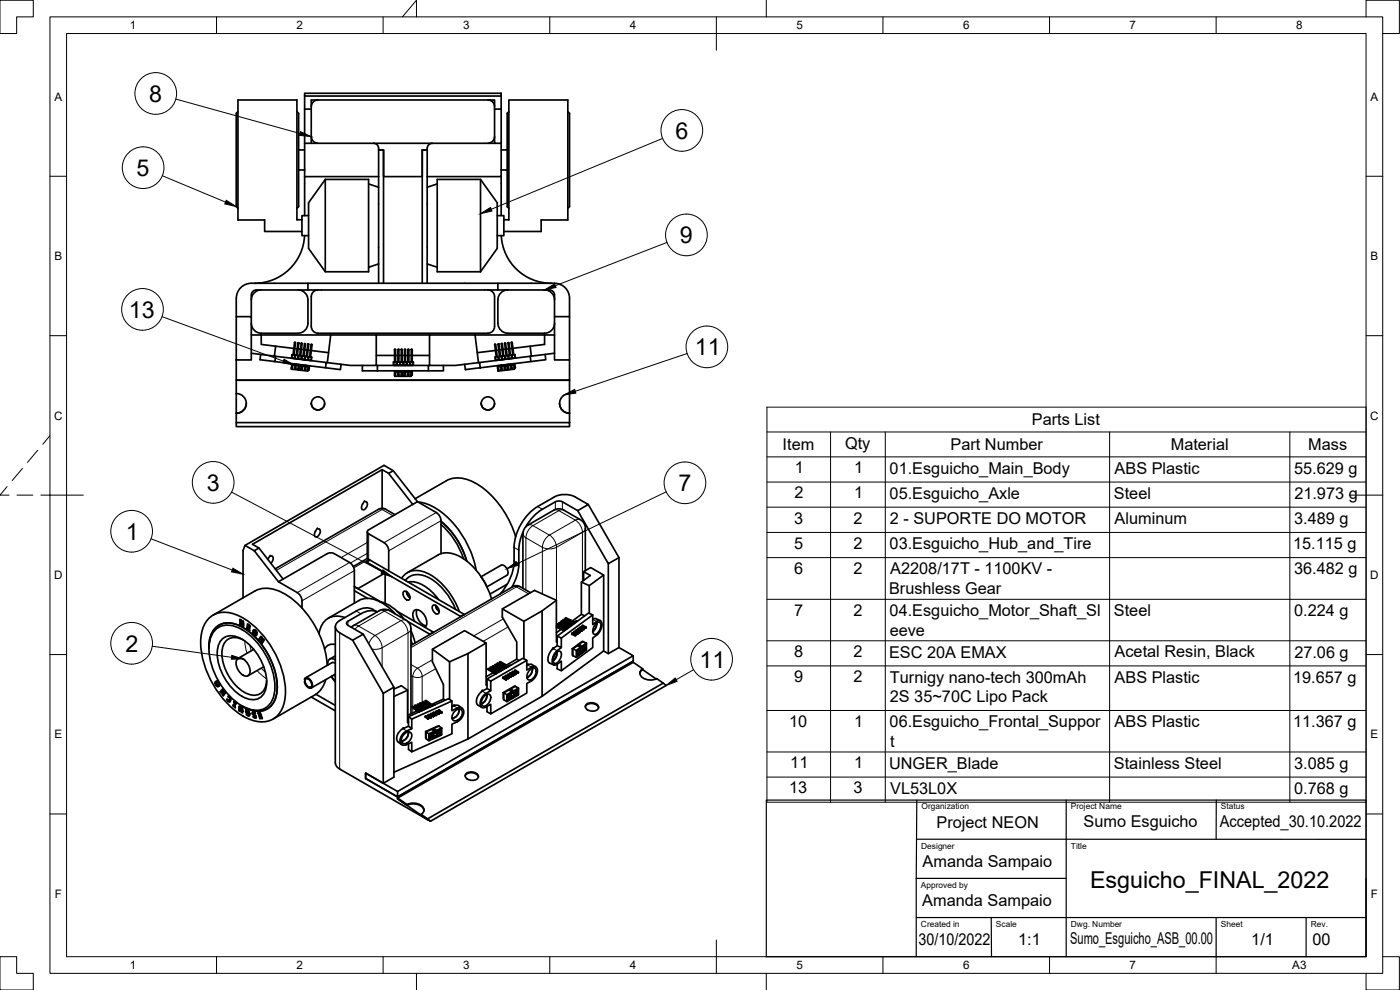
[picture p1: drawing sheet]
<svg xmlns="http://www.w3.org/2000/svg" width="420mm" height="297mm" viewBox="0 0 420 297" stroke-linecap="round" stroke-linejoin="round" font-family="sans-serif">
<!-- layer: Visible -->
<g fill="none" stroke="#000" stroke-width=".51">
<path d="M71.4 33.5a2.63 2.63 0 0 0-.5 2.6v25.9l.5 .5M89.1 33.5a2.63 2.63 0 0 1 .5 2.6v25.9l-.5 .5M91.4 28h59v.8h-59zM91.4 28.8v3.9M93.4 32.7v-2.7h55v2.7M95.4 30a2 2 0 0 0-2 2M146.4 30a2 2 0 0 1 2 2M148.4 32.7h2v10.3h-2zM150.4 28.8v3.9M152.7 33.5a2.63 2.63 0 0 0-.5 2.6v25.9l.5 .5M170.4 33.5a2.63 2.63 0 0 1 .5 2.6v25.9l-.5 .5M89.6 51h1.8"/>
<path d="M89.6 45h1.8M91.4 51v2M91.4 43v-10.3h2v10.3M93.4 41a2 2 0 0 0 2 2M97.6 53.8h13v27.7h-13l-5-7v-13.7zM97.6 53.8v27.7M110.6 55.2l3 1M112.1 43a1.49 1.49 0 0 1 1.5 1.5v8.5M113.6 53v32M113.6 53h-22.2v11.7M128.2 53v32M129.7 43a1.49 1.49 0 0 0-1.5 1.5v8.5"/>
<path d="M131.2 53.8h13l5 7v13.7l-5 7h-13zM131.2 55.2l-3 1M144.2 53.8v27.7M148.4 41a2 2 0 0 1-2 2M148.4 43h-57v8M150.4 53v11.7M150.4 51v2h-22.2M150.4 51h1.8M150.4 45h1.8M150.4 43v8M79.4 66v3.5h11.2M90.6 65.9l-1.5 .1v-36h-17.7v36h8"/>
<path d="M91.4 70.7a15 15 0 0 1-15 14.3M92.6 64.7h-2v6h2M113.6 79.2l-3 1M128.2 79.2l3 1M149.2 64.7h2v6h-2M150.4 70.7a15 15 0 0 0 15 14.3M151.2 65.9l1.5 .1v-36h17.7v36h-8M162.4 66v3.5h-11.2M70.9 95h4.5v13h-4.5zM75.4 88.5v6.5M75.4 88.5a1.49 1.49 0 0 1 1.5-1.5h88a1.49 1.49 0 0 1 1.5 1.5M78.4 87a2.99 2.99 0 0 0-3 3"/>
<path d="M89.4 87a2.99 2.99 0 0 1 3 3v7a2.99 2.99 0 0 1-3 3h-11a3 3 0 0 1-3-3M92.4 87v-2h-17a4.5 4.5 0 0 0-4.5 4.5v5.5M92.4 85h21.2M95.4 87a2.04 2.04 0 0 0-2 2v9a2 2 0 0 0 2 2h51M113.6 85h13.1M115.1 85v-40h-1.5h1.5v8h11.6v-8h1.5h-1.5v40h1.5M128.2 85h21.2M146.4 87a2 2 0 0 1 2 2v9a2 2 0 0 1-2 2M149.4 87v-2h17a4.5 4.5 0 0 1 4.5 4.5v5.5h-4.5v-6.5M149.4 90v7M152.4 87a2.99 2.99 0 0 0-3 3M163.4 87a2.99 2.99 0 0 1 3 3"/>
<path d="M166.4 95v13h4.5M166.4 97a3 3 0 0 1-3 3h-11a2.99 2.99 0 0 1-3-3M170.9 95v13M70.9 114.1h100M70.9 108v6.1h100v-6.1M70.9 114.1v9.9M70.9 118.1a2.97 2.97 0 0 1 3 2.9 2.97 2.97 0 0 1-3 3M75.4 100.5h3v2.8l4.3 .6M78.2 106.3v1.7l4.3 .5 .2-1.6 15.2 1.9-.2 1.5-15.2-1.8M78.4 100.5h34.5v9.2h-7.7l-7-.9M82.4 106.9h.3M87.5 110.4h.3"/>
<path d="M87.5 110.4v.4l2.1 .2v-.3M87.6 106.4l6 .8-.2 1-5.9-.8zM87.6 109.1l-.1 1.3M87.7 106.5l-.1 .9M87.8 107.5h.1M87.9 109.5l.7 .1M87.9 109.2l.7 .1M87.9 109.1l-.1 1.3h-.3M88.1 107.5v.1M88.2 104.5l-5.5-.6-.3 3-7-.9M88.4 102.8h.3l-.5 3.7M88.4 102.8h.3"/>
<path d="M88.4 102.8l-.5 3.7M88.5 110.5h.3M88.5 104.6l.7 .1M88.5 106.5l-.1 1M88.6 106.6l-.1 1M88.6 109.2l-.1 1.3M88.7 106.6l-.1 1M88.8 107.6h.1M88.9 109.6l.7 .1M88.9 109.3l.7 .1-.1 1.2M88.9 109.3l-.1 1.2M89.1 107.6v.1"/>
<path d="M89.4 102.9h.3M89.5 110.6l.2 .1M89.5 104.7l.7 .1M89.5 106.7l-.1 1M89.6 111l.7 .1M89.6 106.7l-.1 1M89.7 102.9h-.3l-.5 3.7M89.7 106.7l-.1 1M89.7 102.9l-.5 3.7M89.8 107.7v.1M89.9 109.7l.5 .1M89.9 109.4l.7 .1"/>
<path d="M89.9 109.4l-.2 1.3-.2-.1M90.1 107.7v.1M90.4 103l.3 .1-.5 3.7M90.4 103l.3 .1M90.4 103l-.5 3.7M90.4 110.8h.3M90.5 104.8l.7 .1M90.5 106.8l-.1 1M90.6 109.8l-.3 1.3M90.6 106.8l-.2 1M90.6 109.5l-.2 1.3M90.7 106.8l-.1 1"/>
<path d="M90.8 107.8v.1M90.8 109.9h.7M90.9 109.5l-.2 1.3h-.3M90.9 109.6l.7 .1-.2 1.2M91.1 107.9h.1M91.4 103.2h.3l-.5 3.7M91.4 103.2h.3M91.4 103.2l-.5 3.6M91.4 110.9h.3M91.5 106.9l-.1 1M91.5 105h.7M91.6 106.9l-.2 1"/>
<path d="M91.7 106.9l-.2 1M91.8 108h.1M91.8 110l.6 .1M91.9 109.6l-.2 1.3h-.3M91.9 109.7l.6 .1-.1 .3M92.1 108h.1M92.4 103.3h.3l-.5 3.7M92.4 103.3h.3M92.4 103.3l-.5 3.7M92.4 110.1v1.2l-2.1-.2M92.4 111h.3M92.5 107l-.1 1"/>
<path d="M92.5 105.1l.7 .1M92.6 107l-.2 1M92.6 109.7l-.2 1.3M92.7 107.1l-.2 .9M92.8 108.1h.1M92.9 109.8l-.2 1.2h-.3M93.1 108.1v.1M93.4 103.4h.3l-.5 3.7M93.4 103.4h.3M93.4 103.4l-.5 3.7M93.5 107.2l-.2 .9M93.5 105.2l5.1 .6"/>
<path d="M97.9 108.8h.3M99.3 100.5l-1.1 8.3M102.4 109.3l-.2 1.6-4.5-.6M108.8 109.7v1.6h4.5v-1.6h15.3v1.6h-15.3M112.9 106.6h5.5M112.9 100.5h16M112.9 109.7h.4M118.1 108.6h6v1h-6zM118.2 108.6v1M118.4 112.5h.3v-1.2h.7v1.2M118.4 104.9h.3v3.7M118.4 112.5h.3"/>
<path d="M118.4 104.9h.3M118.4 104.9v3.7M118.4 109.6v.1M118.4 111.3v1.2M118.4 112.6v.3h2.2v-.3M118.7 111.6h.7M118.7 109.6v.1M118.7 106.6h.7M119 108.6v1M119.1 108.6v1M119.2 108.6v1M119.4 112.5h.3"/>
<path d="M119.4 104.9h.3M119.4 109.6v.1M119.7 104.9h-.3v3.7M119.7 111.6h.7M119.7 112.5v-1.2h.7v1.2M119.7 104.9v3.7M119.7 109.6v.1M119.7 106.6h.7M120 108.6v1M120.1 108.6v1M120.2 108.6v1M120.4 112.5h.3v-1.2h.7v1.2"/>
<path d="M120.4 104.9h.3v3.7M120.4 112.5h.3M120.4 104.9h.3M120.4 104.9v3.7M120.4 109.6v.1M120.6 112.9h.7M120.7 111.6h.6M120.7 109.6v.1M120.7 106.6h.7M121 108.6v1M121.1 108.6v1M121.2 108.6v1"/>
<path d="M121.4 111.6l-.1 1.3M121.4 112.5h.3v-1.2h.7v1.2M121.4 104.9h.3v3.7M121.4 112.5h.3M121.4 104.9h.3M121.4 104.9v3.7M121.4 109.6v.1M121.7 111.6h.7M121.7 109.6v.1M121.7 106.6h.7M122 108.6v1M122.1 108.6v1"/>
<path d="M122.2 108.6v1M122.4 112.5h.3v-1.2h.6l.1 1.6h-2.1M122.4 104.9h.3v3.7M122.4 112.5h.3M122.4 104.9h.3M122.4 104.9v3.7M122.4 109.6v.1M122.7 111.6h.7M122.7 109.6v.1M122.7 106.6h.7M123 108.6v1M123.1 108.6v1"/>
<path d="M123.2 108.6v1M123.4 104.9h.3v3.7M123.4 112.5h.3M123.4 104.9h.3M123.4 104.9v3.7M123.4 109.6v.1M123.4 111.3v1.2M123.7 111.3v1.2h-.3M123.7 109.6v.1M123.7 106.6h5.2M124 108.6v1M128.6 109.7h.3"/>
<path d="M133.1 109.7v1.6h-4.5M139.5 109.3l.2 1.6 4.4-.6-.2-1.5 15.2-1.9 .2 1.6-15.2 1.8M142.6 100.5h-13.7v9.2h7.7l7-.9M142.6 100.5l1 8.3M142.6 100.5h20.8M143.9 108.8h-.3M148.5 103.4h.3l.4 3.6M148.5 103.4l.4 3.7M148.6 107.1l5.9-.7 .1 1-5.9 .7zM148.7 107.1l.1 1M148.7 105.2l-5.5 .6M148.8 103.4h-.3"/>
<path d="M149 108.1h.1M149.2 109.7l.2 1.3M149.3 108l.1 .1M149.5 107l.1 1M149.5 109.7l.2 1.2-.3 .1M149.5 109.7h.7l.2 1.2M149.6 107l.1 1M149.7 107l.1 1M149.7 105l-.7 .1M149.7 110.9l-.3 .1M149.8 103.2l-.3 .1 .4 3.7M149.8 103.2l-.3 .1"/>
<path d="M149.8 103.2l.4 3.7M150 108h.1M150.3 109.9l-.7 .1M150.3 107.9v.1M150.5 103.2l.2-.1 .5 3.7M150.5 106.9l.1 1M150.5 103.2l.4 3.6M150.5 109.6l.2 1.2M150.6 106.9l.1 1M150.7 106.9l.1 1M150.7 104.9l-.7 .1M150.7 110.8l-.3 .1"/>
<path d="M150.7 103.1l-.2 .1M151 107.8v.1M151.2 109.5l-.7 .1M151.2 109.5l.2 1.3M151.3 109.8l-.7 .1M151.3 107.8v.1M151.4 103h.3l.5 3.7M151.4 106.8l.2 1M151.4 103l.5 3.7M151.5 110.8l.1 .3-2 .2-.2-.3M151.6 106.8l.1 1M151.7 106.8l.1 .9"/>
<path d="M151.7 104.8l-.7 .1M151.7 110.7l-.3 .1M151.7 103h-.3M152 107.7v.1M152.1 109.7l-.5 .1M152.3 109.7v1.3M152.3 111l-.7 .1M152.3 107.7h.1M152.4 110.6l-.2-1.2h-.7l.2 1.3-.3 .1M152.4 102.9h.3l.5 3.7M152.4 106.7l.2 .9M152.4 102.9l.5 3.7"/>
<path d="M152.5 109.3l.2 1.3h-.3M152.5 106.6l.2 1M152.6 106.6l.2 1M152.7 104.7l-.7 .1M152.7 110.6h-.3M152.7 102.9h-.3M153 107.6h.1M153.2 109.2l.2 1.3M153.2 109.3l-.7 .1M153.2 109.6l-.6 .1M153.3 107.6h.1M153.4 102.8h.3l.5 3.6"/>
<path d="M153.4 106.5l.2 1M153.4 102.8l.5 3.7M153.5 106.5l.1 1M153.6 109.5h.6l-.1-.3h-.6l.2 1.3h-.3M153.6 106.5l.2 1M153.6 104.5l-.6 .1M153.7 110.5h-.3M153.7 102.8h-.3M154 107.5h.1M154.2 109.1l.2 1.7-2.1 .2M154.3 107.4v.1M154.4 106.4l.2 1"/>
<path d="M154.5 109.1l.2 1.2-.3 .1 .3-.1M159.1 103.9l.4 3 6.9-.9M159.5 106.9h-.4M163.6 106.3l.2 1.6-4.5 .6M166.4 100.5h-3v2.8l-9.5 1.2M170.9 114.1v4M170.9 118.1v5.9M170.9 118.1a2.97 2.97 0 0 0-3 2.9 2.97 2.97 0 0 0 3 3M70.9 126.8h100v1.2h-100zM70.9 124v2.8M73.9 121a2.98 2.98 0 0 1-3 3M93.4 121a2 2 0 0 0 2 2 2 2 0 0 0 2-2"/>
<path d="M144.4 121a2 2 0 0 0 2 2 2 2 0 0 0 2-2M167.9 121a2.98 2.98 0 0 0 3 3M170.9 124v2.8M95.2 158.5a1.22 1.22 0 0 1 1 1.1 1.22 1.22 0 0 1-.7 1.2l-.3 .2a.64 .64 0 0 1-.8-.1 .64 .64 0 0 1 0-.8zM109.4 150.4a1.22 1.22 0 0 1 .9 1 1.22 1.22 0 0 1-.6 1.2l-.3 .3a.64 .64 0 0 1-.8-.1 .64 .64 0 0 1-.1-.8zM110.2 159.6v8l-4.2 2.4M110.7 158.9l-.5 .5 .2 .5 4.9 2.9 1 1.1 .4 1.4-.1 6M114.7 140.9l-38.9 22.4 1.9 1.1M116.6 142l1.4-.8 7.3 9.3-1.4 .8zM116.6 142l-1.9-1.1v11.6M118 141.2l-2.7-1.6-41.8 24-.6 1.6v14.2M118.5 154.4l-3.2-1.8-.8-.1-.8 .3-31.1 17.9"/>
<path d="M123.9 151.3l-13.3 7.7M124.6 149.6l9.4-5.4a9 9 0 0 1 9.2 1.1 28.4 28.4 0 0 1 11.5 15.7M125.3 150.5l5.6 3.3 .8 .6 .5 .9 .2 .9v9.9M125.5 150.6a18.3 18.3 0 0 1 11.6 7.7 29.6 29.6 0 0 1 5.8 12.8M132.4 157.4a23.1 23.1 0 0 1 6.7 10.2M132.4 156.5a23.8 23.8 0 0 1 7.6 11.8M157 159.6a13.6 13.6 0 0 0-1.3 5.4v4.1a14.1 14.1 0 0 1-2.1 7.1M162.8 152.8a14.3 14.3 0 0 0-5 5.3M166.2 153.1l-8.2 4.8-.9 1.2-.1 1M166.7 150.6l-3.9 2.2M169.2 153.1l5 2.8M169.2 153.1l-1.5-.4-1.5 .4"/>
<path d="M172.7 149.1a7 7 0 0 0-6.4 0 23.5 23.5 0 0 0-7.7 5.1 15.8 15.8 0 0 0-4.3 10v4.1M172.7 149.1l3.9 2.3-3.2 1.8-5-2.8-.9-.1-.8 .3M173.4 153.2l9.2 15.9 3.2-1.8M174.2 155.9l1.1 1.1 .4 1.5M175.7 158.5v12.7M176.6 151.4l9.2 15.9M73.5 163.6l2.8 1.7M76.5 177.3l-12.5 7.3M76.5 177.3a8.9 8.9 0 0 1 9.2 1 28.3 28.3 0 0 1 12.5 21.3M80.4 167.8l.7-1.1a1.14 1.14 0 0 1 .9 .9 1.14 1.14 0 0 1-.5 1.1l-.2 .3M85 173.7l-7.3-9.3-1.4 .9 7.3 9.2M104.9 168.8l-4.6-2.7-.8-.2-.9 .1-15 8.5 5.6 3.3 1 1.1a5.2 5.2 0 0 1 .4 3.6"/>
<path d="M104.9 168.8l.7 .6 .7 1.4v10.2M106.3 177.2l4.1 2.4M110.2 167.6l.8 .4-1.1 .6 5.7 3.3-8.2 4.7-1.1-.6 8 4.6M115.6 171.9v9.1M120.5 173.5a5.5 5.5 0 0 1 7.6-1.6 20.5 20.5 0 0 1 9.7 11.6M121.1 177.5a1.67 1.67 0 0 1 1.9 2.2 .9 .9 0 0 1-.9 .3 .9 .9 0 0 1-.7-.7l-.5-1.2zM121.7 174.1a5.1 5.1 0 0 1 6.6-1 18.5 18.5 0 0 1 8.4 9.7M122 177.5a2.34 2.34 0 0 0 1.1 1.8M122.3 171.8l9.2-5.3a7.4 7.4 0 0 1 7.9 1.4 22.3 22.3 0 0 1 8.1 11.8M122.5 174.6a9.6 9.6 0 0 1 8.4 4.3l.7 1M144.4 173l6-3.4a2.02 2.02 0 0 1 1.7 3l-6 3.5zM152.2 175.3l-5.2 3"/>
<path d="M154 176l-30.7 17.6M154.3 168.3a15.6 15.6 0 0 1-4.2 10M156 176l3.2 1.8M156 176l-.8-.3-1.2 .3M156.9 160.2v16.3M174.5 174.7l2.3 1 4.4-3.2-3.9-2.2-2.1 1.2 2 1.2-2.7 2v9.6l-2.7 2M175.2 171.5v2.7M176.8 175.7v8.3M181.2 172.5v22.8l-18.5 13.6v-25.6M182.6 169.1v27M185.8 167.3v27M62.7 185.5a7.6 7.6 0 0 1 8.9-.8 27.3 27.3 0 0 1 14 24.3 7.4 7.4 0 0 1-6.2 7.6 14 14 0 0 1-10.2-4.6 27.7 27.7 0 0 1-8.9-20.7 9.4 9.4 0 0 1 2.4-5.8z"/>
<path d="M62.7 194.7a6.8 6.8 0 0 1 4.4-7.7 11.4 11.4 0 0 1 9.8 4.4 21.3 21.3 0 0 1 6.1 16.9 5.7 5.7 0 0 1-7.9 4.7l-2.5-1.2M64.5 189.1a6.3 6.3 0 0 1 8.1-.2 21.5 21.5 0 0 1 9.8 18.5 5.7 5.7 0 0 1-8.5 5 21.1 21.1 0 0 1-11.1-19.2 7.2 7.2 0 0 1 1.7-4.1zM66.4 192.1a4.5 4.5 0 0 1 6.2-.3 16 16 0 0 1 7.4 14 4.2 4.2 0 0 1-6.3 3.7 15.7 15.7 0 0 1-8.4-14.7l.2-1zM71.1 197.9a1.8 1.8 0 0 1 2.8 .6 3.2 3.2 0 0 1 .5 4.2 3.2 3.2 0 0 1-3.3-2.6 2.66 2.66 0 0 1 0-2.2zM72.3 186.5l.4 1.3 .4-.2-.1-.5M72.3 186l.1 .4M72.5 186.3l-.2 .2v1l-.3-.1M72.8 187.2l-.4-1.2-.4-.2v1.6l.3-.2M73 192a3.9 3.9 0 0 0-4.1-.4 3.9 3.9 0 0 0-2.2 3.5 13.9 13.9 0 0 0 8.4 13.3 3.8 3.8 0 0 0 4.9-4.2M73.1 187.1l-.3 .1v-1l.3 .2v1.6l-.4-.2M74.4 188.4h.1M74.6 187.4l-.2 1-.3 .2 .2-1.4 .8 .6v.3l-.5-.4"/>
<path d="M74.7 188.1l-.2 .5 .5 .4-.1 .2-.8-.6M74.8 187.6l-.3 .4 .5 .3v.3l-.5-.3M76.1 189h.4l.6 .6 .1 .5-.4 .6-.4-.1-.4-.6zM76.1 194.8l-4.6 2.8M76.4 189l-.1 .7M76.4 188.9v.1M76.4 189.3l.4 .3-.3 .8-.3-.4zM76.7 190.3l.3 .2M76.7 189.2l-.3 .1M77 190.5h.1M77.1 189.8l-.5 .5M78 191.7l.2 .1"/>
<path d="M78.4 191.5l-.1 1.2 .4-.4M78.5 191.1l-.8 .8 .6-1 .4 .4-.1 1.1M78.7 192.5l.2 .2M78.7 191.4l-.8 .8-.2-.3M79.2 191.9l-.6 .5 .4-.6 .3 .3-.7 .9-.3-.3M100.6 188v40.9l.3 .8 1.1 1 26.3 15.2M100.6 198a1.38 1.38 0 0 0-1.7-.2 1.38 1.38 0 0 0-.5 1.7M100.6 199l-.5-.2h-.5l-7.9 4.6M100.6 196.8l-1.6 .9M100.6 193.4l-1.1-.1a2.43 2.43 0 0 0-2.1 1.5M101.9 189.9l3.9 2.2M103.5 185.3a5.5 5.5 0 0 0-7.8 4.9"/>
<path d="M105.8 192.1l3.2-1.8 9.2 15.9-3.2 1.8zM106.1 187.7l7.8-4.5 1.5-.4 1.5 .4 5.4 3.2 .9 1.2 .1 1.1M106.1 187.7l-.6 .5M113.2 183.6a5 5 0 0 0-6.3-.3l-5 2.9a1.94 1.94 0 0 0-1.3 1.8 1.94 1.94 0 0 0 1.4 1.9M113.2 183.6l-1.2-.4-2.2 .3-5.7 3.1-.1 .5 .4 .5 4.6 2.7M114 180.6a12.4 12.4 0 0 1 7.2 5.1M118.7 184.2a11.3 11.3 0 0 0-9.5-4.6l-1.5 .6-9.2 5.3M119.1 183.4l10.9 6.3M122.4 186.5l6.6 3.8M123.3 188.7v25.5M123.3 192.1l.5 1.3M123.4 189.3l1.2 3.6"/>
<path d="M124.5 186.4l-.6-1.8a1.36 1.36 0 0 1 .6-1.6 1.36 1.36 0 0 1 1.7 .3 4.1 4.1 0 0 1 1.6 4.6l-.3 .3M125.1 182.9a4.1 4.1 0 0 0 2.8 4.9M129 190.3v.1M129.8 194.8l9.6-5.6 6.5 3.7-5.5 3.2-5.5 2.5M129.9 181.7a1.67 1.67 0 0 1 1.9 2.1 .9 .9 0 0 1-1 .4 .9 .9 0 0 1-.7-.7l-.4-1.2zM130 189.8l-1 .5M131.1 182.7l-.3-1a2.35 2.35 0 0 0 1 1.8M138.2 184.9v.2M139.3 184.3l-28.3-16.3-1.1 .6 28.3 16.3 1.1-.4M140.4 196.1v25.6l-22.2 10M145.9 192.9v12.6l.3-.1M147.8 199.8l.2-.1 2.3 1.3"/>
<path d="M148.5 199.4l.3-.1 2.2 1.3M148.5 199.4v.3l2.1 1.2M148.5 199.4l2.3 1.4M149.2 199l.3-.1 2.4 1.5M149.2 199v.3l2.1 1.2M149.2 199l2.3 1.3M149.9 198.6l.3-.1 2.3 1.3M149.9 198.6v.3l2.1 1.2M149.9 198.6l2.4 1.3M150.7 182.7v2.5l4.4 7.4v5.2l-3.1 1.7M151.6 199.8l-.3 .2M152.3 199.9l-.7 .5"/>
<path d="M152.3 199.9l.2 .2M152.4 199.8l.3 .2M153.2 199.7l-.2-.2-.7 .5M155.1 197.8l.7 .4M157.2 186.4v11.2M158.1 198.1v2.9l1.4-.8a1.19 1.19 0 0 1 1.6 .1 1.19 1.19 0 0 1 .1 1.5l-.4 1.2a5 5 0 0 1-2.7 2.1v2.8l-10.8 6.3v-2.9l-1.4 .8a1.19 1.19 0 0 1-1.6-.1 1.19 1.19 0 0 1-.1-1.5l.4-1.2a5 5 0 0 1 2.7-2.1M158.4 199.5l-.3 .2M158.4 199.5l1-.2 1.4 .8M158.6 199.4l-.2-.1-.2 .4M165 199l1.2 .5M166.2 194.5l-.2-.1-.2 .4M166.9 195.9a.82 .82 0 0 1 .8-.5 .82 .82 0 0 1 .7 .4 2.86 2.86 0 0 1-1.9 3.3 1.95 1.95 0 0 1 .1-2.8z"/>
<path d="M167 188.2l2.3 1.1 .1-.4 .5-.4 .3 .1M167 180.1l-4.3 3.2-5.5 3.1-6.5-3.7 9.7-5.5 6.6 2.9v12.6l.2-.2M167 187.8l2.7 1.2M167 188l2.3 1M167.2 195.6a3.5 3.5 0 0 1-1.2 2.7M167.2 190.9l9.4-7 1.3 .6-9.4 6.9zM167.2 190.9v2.8l1.3 .6v-2.9M167.2 193.7l-1.2 .9a3.8 3.8 0 0 0-1.3 4.2l.2 .2M167.2 199.3v1.4l1.3 .5M167.2 187.6v-.2l2.6 1.1M167.2 187.4v.2M167.2 187.6l2.4 1.1"/>
<path d="M167.3 195.2a3.9 3.9 0 0 0-1.4 4 .85 .85 0 0 0 1.3 .1M167.4 187.2l2.9 1.4M167.4 187.2l-.2 .2M167.9 186.9l.1-.1 3 1.3M167.9 186.9v.3M168 186.8l-.2 .1M168.4 188.9l-1.4 1M168.4 186.5l.1 .2M168.4 186.5h.1M168.5 186.5l.2-.2 2.6 1.2M168.5 186.5v.2l2.4 1.1M168.5 186.5l2.6 1.1"/>
<path d="M168.5 194.3l-1.3 .9M168.7 186.3l-.3 .2M169 188.4l-.3 .2M169.1 186v.3M169.1 186h.1M169.1 186l.2-.1 2.6 1.1M169.1 186v.3l2.4 1M169.1 186l2.6 1.2M169.3 185.9l-.2 .1M169.3 189l.3 .1M169.6 187.9l-.2 .2M169.7 185.6v.2"/>
<path d="M169.7 185.6h.1M169.7 185.6l.2-.2 2.9 1.3M169.7 185.6v.2l2.4 1.1M169.7 185.6l2.6 1.1M169.9 185.4l-.2 .2M170.2 187.5l-.2 .1M170.5 188.1l-2.6-1.2v.3l2.3 1M170.8 187l-.2 .2M170.8 188.2l-.3-.2-.6 .5M171.2 187.5l.4 .1M171.4 186.6l-.2 .1M171.4 187.7l-.3-.1-.5 .5"/>
<path d="M171.6 190.1l1.1 .5-.1 .2M171.7 194.6v2l.2 .1M171.7 194.6l.3 .1M171.8 189.9l1 .5-.2 .4-1-.5M171.9 187l.3 .2M171.9 190l-.3 .1 .1 .2M171.9 196.7h.1M172 196.8l1 .4M172 194.7l1.2-1 1.1 .5-1.3 1v2M172 194.7l-.1 2M172.1 187.3l-.4-.2-.5 .5M172.2 189.9l1.1 .4"/>
<path d="M172.2 189.6l1.1 .5v.2M172.4 189.4l1 .5M172.5 189.5l-.3 .1 .1 .3M172.7 186.8l-.3-.1-.6 .5M172.8 190.4l-.1 .2M172.8 190.5l-.1 .2M172.8 189.2l1.2 .5-.1 .2M173 189l1.1 .5-.2 .4-1.1-.5M173.1 195.3l1-.8v1.7l-1 .7zM173.1 189l-.2 .2 .1 .2M173.1 195.3l.1 1.5M173.2 195.3l.8-.6v1.5l-.9 .6"/>
<path d="M173.3 186.4l-.3-.2-.6 .5M173.4 188.9l1.1 .5 .2-.4M173.4 189.9l-.1 .4M173.4 189.9v.4M173.5 190.1h-.1M173.6 195.4h.2v.4l-.4 .4-.1-.4zM173.6 188.6l1.1 .4-.2 .2-1-.5M173.7 193.4l1 .5v.3v-.3M173.7 193.5l-.4 .3M173.7 195.4v.4l-.3 .3M173.7 188.6l-.2 .1 .1 .3M174 194.7l-.8 .6"/>
<path d="M174.1 194.6v1.6l-1 .7M174.1 188.5l1 .5 .2-.4M174.1 189.5l-.1 .2M174.1 189.6l-.1 .2M174.2 188.1l1.1 .5-.2 .1-1-.4M174.3 195.7v.6l-1.3 .9M174.3 195.6v.1M174.4 188.2l-.3 .1 .1 .2M174.5 194.2h.1l-.2 .4zM174.5 195.6l.1 .1-.2 .3zM174.5 184.3l1 .5M174.6 195.5l-.2 .5"/>
<path d="M174.6 194.1l-.2 .5M174.6 189.2v.1M174.7 195.4v.5l-.4 .3M174.7 193.9l-.4 .3v.5l.4-.5M174.7 188l1 .5 .2-.4M174.7 195.4l-.4 .3M174.7 195.4h.1M174.7 194.2l-.4 .5M174.7 193.9l-1-.5 1.2-.9h-.2l-3 2.1M174.7 189.2l-.2 .2M174.8 187.6l1.1 .5-.2 .2-1-.5M174.9 194l.9-.7v1.6l-.9 .7z"/>
<path d="M174.9 194l.9-.6zM175 187.7l-.3 .1 .1 .3M175 192.5l1 .5M175.2 188.8v.1M175.3 188.7l-.2 .3M175.5 194.1v.3l-.2 .3M175.8 193.4v1.5l-.9 .6v-1.5v1.5M175.8 193.3v1.6M175.8 194.9l-.9 .7M175.8 188.3v.1M175.9 188.2l-.2 .3M176 193l-.1 2.1-1.2 .9v-.6"/>
<path d="M176 193l-1.3 .9M177.9 184.5v2.9l1.2-1a.91 .91 0 0 1 1.2-.1 .91 .91 0 0 1 .4 1l-.5 1.8-1.1 1.4M177.9 185.6l.2 .1M177.9 185.8l.8-.2 1.4 .6M178.8 187.2a.82 .82 0 0 1 .7-.6 .82 .82 0 0 1 .8 .5 2.86 2.86 0 0 1-1.9 3.2 1.95 1.95 0 0 1 .1-2.8zM179.1 186.9a3.5 3.5 0 0 1-1.2 2.6M179.1 190.5l-1.2 .9v2.9l-9.4 6.9v-2.8l-1.3 .9M185.8 194.3l4.2 2.5-70.7 40.7-9.6-5.5v1.6M185.8 194.3l-3.2 1.8-1.4-.8M190 196.8v1.6l-70.7 40.7v-1.6M190 198.7v-.3l-70.7 40.7-9.6-5.5M64.6 204.6l.4-.2 .4 .1 .5 .8-.1 .5-.4 .2-.4-.1-.4-.7z"/>
<path d="M65 204.4l-.1 .6M65.3 205.6l.5 .2M65.5 204.6l-.3 .2M65.6 205.4l-.3 .2M65.6 205.3v.1M65.8 205.2l-.2 .1M66.1 207.5l.4-.1 .2 .2M66.1 207.5l.7-.8 .3 .3-.3 .4 .4 .5M66.7 207.6l.3 .4 .3-.2M66.9 207.5l-.5 .4-.3-.4M66.9 206.8l-.4 .6M67.1 208.2l.2 .2"/>
<path d="M67.4 207.8l-.7 .6 .3-.4M67.5 207.6l-.3 .3 .3-.4 .2 .4-.7 .9-.3-.4M68.5 209.1l.5 .5-.2 .5M68.7 209l-.2 .1v-.3l.2 .1a1.06 1.06 0 0 1 .5 1.2l-.1 .3a.63 .63 0 0 1-.7 .1 .63 .63 0 0 1-.3-.6l.1-.1 .4 .4 .2-.1M68.8 210.2l.3 .2M69.3 209.7l-.6 .5M70.1 211.7l-.2 .1 .1-.3 .1 .2M70.2 210.7h.3M70.3 211.6l.2 .2M70.4 210.6l-.2 .1v-.3l.7 .6-.1 .3-.1-.2M70.7 210.8l-.2 .7-.4 .2 .2-.9M70.9 211l-.4 1 .1 .4-.7-.6"/>
<path d="M71.7 213.2v-1a.44 .44 0 0 1 .5-.4 .44 .44 0 0 1 .4 .4l.2 .5v1.2l-.4-.2M72.1 211.9l-.1 1.1-.3 .2M72.4 212.1l-.3 .1M72.8 212.8v.7l-.4 .2 .1-1.1-.3-.4-.2 1.2-.3-.2M73.8 213.8l.6 .2-.3-.6h.3l.1 1M74.1 213.6l-.3 .2-.1-.9 1 .6 .1 1.2h-.4l-.5-.4 .6 .1M74.1 213v.3l.4-.2M74.6 214.4l.3 .2M74.9 214.2l-.4 .2M76 215.1a.45 .45 0 0 0 .5 .4 .45 .45 0 0 0 .4-.6l-.9-.9 .6 .2a.53 .53 0 0 0-.3-.5 .53 .53 0 0 0-.5 0v.6l.8 .8M76.1 213.6v.4l.3-.2M76.2 215l-.2 .1 .1-.2 .5 .2"/>
<path d="M76.6 215.1l.3 .1M76.9 214.9l-.4 .2M76.9 215.2h.1M77.8 213.9l-.3 .3-.1-.3h.7l.6 1.7h-.7M77.9 215.3l.4 .1-.3 .2zM77.9 214.2l.2 .4 .2-.2M78.1 214.6h-.4l.1 .3 .3-.3M78.1 214.7h.3M78.1 214h-.3M78.2 214l-.7 .2M78.2 214.9l.1 .4 .3-.2M78.4 214.7l-.6 .2"/>
<path d="M78.7 215.4h-.4M79.1 200.1l-4.7 2.6M91.4 203.9a.9 .9 0 0 1 .8-.6 .9 .9 0 0 1 .8 .6l.7 1.3a.94 .94 0 0 1-.4 1.3 .94 .94 0 0 1-1.3-.6l-.6-1.4M91.7 203.7a1.67 1.67 0 0 1 1.9 2.2 .9 .9 0 0 1-1 .3 .9 .9 0 0 1-.7-.7l-.4-1.2zM93.4 209.1l7.2 4.2M94.8 208.3l5.8 3.4M97.7 203.9a7.4 7.4 0 0 1-3.2 4.6l-12.6 7.3M99.4 203l1.2 1.6M99.4 203l1.2 1.2M100.1 202.6l.5 .3M100.6 202.3l-7.2 4.1M115 208v27"/>
<path d="M118.2 206.8l2.3-1.1 1.8 1.4-4.1 1.9M118.2 206.2v27l-3.2 1.8-5.3-3v1.6M121 218.6a3.1 3.1 0 0 0-1.7 3.8l1.2 1M121.3 218.5l-.3-.2-.3 .5M122.3 207.1v9.7l.3-.1M122.6 219.6a2.64 2.64 0 0 1-2.1 2.8M122.6 215l12-5.4 1 .7-12 5.5zM122.6 215v2.9l1 .7v-2.8M122.6 217.9l-1.6 .7M123.7 212l.3-.1 1.9 1.5M124.5 211.7l.2-.1 2 1.4M125.1 213.3l-2.8 1.3"/>
<path d="M125.3 211.3l.2-.1 2 1.4M125.8 213.6l-2.1-1.6v.3l1.9 1.4M125.8 213.4l.2 .1M125.9 213l-.3 .1M126.1 211l.2-.2 2 1.5M126.1 211v.2l1.7 1.3M126.1 211l2.1 1.5-.2-.1M126.4 213.1l.2 .1-2.1-1.5v.2l1.8 1.3M126.6 213l.1 .2M126.7 212.6l-.3 .2M126.9 210.6l.2-.1 2 1.4M126.9 210.6v.2l1.7 1.3"/>
<path d="M126.9 210.6l2.1 1.6-.2-.1M127.2 212.8l.2 .1-2.1-1.6v.3l1.7 1.3M127.4 212.7l.1 .1M127.5 212.3l-.3 .1M127.6 214.9l.9 .7-.1 .1 .3-.3-.2 .2M127.7 210.3l2.1 1.5-.2-.1M127.7 210.3l.2-.2 1.9 1.5M127.7 210.3v.2l1.7 1.3M127.7 219.5v2l1 .7M127.7 219.5l.2 .1M127.8 214.8l.9 .6-.3 .3-.8-.6M128 214.9h-.4l.1 .3"/>
<path d="M128.2 212.4l.1 .1M128.3 211.9l-.3 .2M128.4 214.8l.8 .6 .2-.1M128.4 214.6l.8 .5v.3l.2-.1M128.6 214.4l.8 .6v.3M128.7 215.5l-.2 .2M128.7 214.5h-.3l.1 .3M129 212l.1 .1M129.1 211.6l-.4 .1M129.2 214.2l.9 .6-.1 .2 .2-.3-.1 .1M129.4 214.1l.8 .6-.2 .3-.9-.6M129.4 215.3v-.3l-.2 .1 .1 .2"/>
<path d="M129.4 215.2h-.1M129.5 214.2h-.3l.1 .3M129.5 218.8l.8 .6-1.6 .8M129.5 218.8l-1.6 .8v2M129.6 218.9l.5-.3 .8 .6-.1 .5-.4 .2M129.8 211.6l.1 .2M129.9 214l.9 .7 .2-.1M130 219.8v1.5l-1 .5-.1-1.5M130 219.8l-1 .6M130 219.9l-1 .5M130.1 219.8v1.6M130.2 213.7l.8 .6-.2 .1-.8-.6"/>
<path d="M130.2 214.8l-.1 .2M130.3 213.8h-.3l.1 .3M130.4 211.4l.1 .1-1.7 .6-3.1 1.5M130.5 219.5h.3l-.3 .3zM130.7 213.7l.9 .6 .2-.1M130.8 219.4l-.1 .3-.2 .1M130.8 214.4l.2-.1v.3l-.2 .1zM130.9 219.2l-.1 .6-.4 .1-.1-.5 .6-.2M130.9 214.5v.1M131 213.3l.8 .7-.2 .1-.8-.6M131 214.4v.2M131.1 213.5h-.3l.1 .3"/>
<path d="M131.1 219.3l1.3-.6v1.7l-1.3 .5zM131.2 219.3l1.1-.4-1.1 .5M131.5 213.3l.9 .7 .2-.1M131.6 214.1l.2-.1v.2l-.2 .1zM131.7 217.9l-4 1.6M131.7 214.2v.1M131.7 217.9l-1.6 .7 .8 .6M131.7 217.9l.8 .6M131.7 213l.9 .6-.2 .1-.8-.6M131.8 214.1v.1M131.9 213.1h-.3l.1 .3M132 219.5v.4l-.4 .2"/>
<path d="M132.3 218.9v1.4l-1.1 .5v-1.5v1.5M132.3 218.8l.1 1.6M132.4 213.7l.2-.1v.3l-.2 .1zM132.5 213.8v.1M132.5 218.5l-1.6 .7M132.5 218.4l.1 .1M132.6 218.5v1.9l-1.7 .8M132.6 213.7v.2M133.1 209.8l-3.6 1.6M134.9 209.8v-11.2l-5.1-3.8v3.8l3.3 6.8v4.4l.4 .3M135.6 210.3v2.9l1.6-.7a1.34 1.34 0 0 1 1.6 .1 1.34 1.34 0 0 1 .3 1.6l-.5 1.1a5 5 0 0 1-3 2v2.9l-12 5.4v-2.9l-1.6 .7a1.34 1.34 0 0 1-1.6-.1 1.34 1.34 0 0 1-.3-1.6l.5-1.1a4.9 4.9 0 0 1 3-2M136.4 213.5a1.24 1.24 0 0 1 1.3-.8 1.24 1.24 0 0 1 1.1 1.1 2.51 2.51 0 0 1-2.5 2.5 1.68 1.68 0 0 1 .1-2.8z"/>
<path d="M136.5 211.7l-.3-.2-.2 .4M137.7 211.8l1 .7M137.7 211.8l-1-.2-1.1 .4M137.8 212.7a2.64 2.64 0 0 1-2.1 2.9M143.5 211.6l1.1 .7M145 207.3l-.3-.2-.2 .5M145.5 208.7a1 1 0 0 1 1.4-.3 1 1 0 0 1 .3 1.3l-.6 1.4a1.08 1.08 0 0 1-1.2 .8 1.08 1.08 0 0 1-.9-1l.2-.9zM146.1 208.3a2.96 2.96 0 0 1-1.6 2.9M146.2 203.7l10.8-6.2 1.1 .6-10.8 6.3zM146.2 203.7v2.9l1.1 .6v-2.8M146.2 206.6l-1.5 .8a3.4 3.4 0 0 0-1.5 4l.3 .2M146.2 212v1.5l1.1 .7"/>
<path d="M146.4 200.7l.2-.2 2.3 1.4M147.1 200.2l.2-.1 2.5 1.5M148 201.8l-2.1 1.3M148.7 201.4l-.2 .2M148.8 202l-2.4-1.3v.2l2.3 1.3M148.8 202l.2 .1M148.9 201.9l.2 .1M149.4 201.6l-2.3-1.4v.3l2.1 1.2M149.4 201l-.2 .2M149.7 201.7l-.3-.1-.5 .3-.1 .3M150.1 201.2l-2.3-1.4v.3l2.1 1.2M150.2 201.2l-.7 .4"/>
<path d="M150.2 201.2l.2 .1M150.2 200.6l-.3 .2M150.3 201.1l.2 .1M150.9 200.8l-.7 .4M150.9 200.8l.2 .1M150.9 200.2l-.3 .2M150.9 203.2l1 .6-.1 .2 .2-.1M151 200.7l.2 .1M151 207.8v2l.2 .1M151 207.8l.2 .1M151.1 203.1l.9 .6-.2 .3-.9-.5M151.2 203.2h-.3l.1 .3"/>
<path d="M151.2 209.9h.1M151.2 210l.9 .5M151.6 200.3l-.7 .5M151.6 200.3l.2 .2M151.6 203.1l.9 .5 .2-.1M151.6 202.8l.9 .6v.2l.2-.1M151.8 202.7l.9 .5M151.9 202.8h-.3l.1 .3M152 203.7l-.1 .1M152 203.8l-.1 .2M152.1 208.5v1.9M152.1 210.4l.1 .1"/>
<path d="M152.2 208.4l1.4-.8-.9-.6-1.4 .9-.1 2M152.2 208.4l-.1 .1M152.3 208.5l1.1-.6v1.6l-1.1 .7zM152.3 202.4l1.1 .6-.2 .2 .3-.1M152.3 208.6l.1 1.5 1-.6v-1.5l-1 .6M152.4 208.6v1.5M152.5 202.3l1 .5-.3 .4-.9-.5M152.6 202.4h-.3l.1 .3M152.7 208.8l.3-.1 .1 .2-.4 .6zM152.7 207.1l.5-.3 .9 .5v.3M152.7 203.2v.3M152.7 203.2l-.2 .2 .1 .1"/>
<path d="M152.7 203.4h-.1M153 202.2l.9 .6 .3-.1M153 208.7v.5l-.4 .2M153.2 201.9l1 .5-.3 .2-.9-.6M153.3 201.9l-.2 .1v.3M153.4 208l-1 .6M153.4 207.9v1.6M153.4 209.5l-1.1 .6M153.5 202.8l-.1 .2M153.5 203l-.1 .1M153.6 209.7l-1.4 .8M153.6 209.1v.6"/>
<path d="M153.7 201.8l1 .6 .2-.1M153.9 207.5l.1 .1-.3 .3zM153.9 209l.1 .1-.3 .3zM153.9 201.5l1 .5-.2 .1-1-.5M154 208.9l-.3 .5M154 207.5l-.3 .4M154 201.5l-.2 .1v.3M154.1 202.6v.1M154.1 208.8l-.5 .3M154.1 208.8h.1M154.1 208.8v.5l-.5 .3M154.1 207.3l-.5 .3v.3"/>
<path d="M154.1 207.6l-.4 .4M154.1 208.7v.1M154.1 207.3v.3M154.1 208.8v.6M154.1 207.6l-.2 .4-.3-.1M154.2 202.4l-.3 .4 .3-.1M154.2 202.6v.1M154.3 207.4l1.1-.6v1.6l-1.1 .6zM154.3 207.4v1.5zM154.3 207.4l1-.5zM154.4 201.4l1 .6 .2-.1M154.6 206l-.2-.1-3.4 1.9"/>
<path d="M154.6 201.1l1 .5-.2 .1-.9-.5M154.6 205.9l-1.4 .9 .9 .5M154.7 205.9l.9 .5M154.7 205.9h-.1M154.7 201.1l-.2 .1v.3M154.8 202.2v.1M154.8 207.7l.3-.1 .1 .1-.4 .5zM154.9 202l-.2 .4 .2-.1M154.9 202.1v.2M155.1 207.5v.4l-.4 .2M155.3 206.9v1.5l-1 .5M155.4 206.8v1.6"/>
<path d="M155.4 208.4l-1.1 .6M155.5 201.8v.1M155.6 201.6l-.2 .4 .2-.1M155.6 201.7v.2M155.6 206.5l-1.5 .8M155.6 206.5v1.9l-1.5 .9M159.1 200.9a1 1 0 0 1 1.4-.4 1 1 0 0 1 .4 1.4l-.7 1.3a1.08 1.08 0 0 1-1.1 .8 1.08 1.08 0 0 1-1-1l.2-.9zM159.8 200.5a2.96 2.96 0 0 1-1.7 2.8M162.7 208.9l-22.3 12.8M175.7 212a2.31 2.31 0 0 1 3.9 .4M175.9 211.4a2.5 2.5 0 0 1 3.7 .6 1.7 1.7 0 0 1-2.4 1.3 1.3 1.3 0 0 1-1.3-1.9zM192.9 200.9l-.9 1.1"/>
<path d="M192.9 200.7a1.58 1.58 0 0 0-.9 1.7 1.58 1.58 0 0 0 1.4 1.3l1.9 .3 1.8-.4 2 1.4M196.9 203.7l-6.8-5-70.8 40.7v.3l2.8 1.9 .1-.2-2.9-2M109.7 233.6l9.6 5.5v.6l9 6.2M121.2 220.3a1.24 1.24 0 0 1 1.3-.7 1.24 1.24 0 0 1 1.1 1.1 2.51 2.51 0 0 1-2.5 2.4 1.68 1.68 0 0 1 .1-2.8zM122.6 223.2v1.7l1 .7M128.7 220.3v1.9l1.6-.7M128.9 220.3l1.2-.5v1.6l-1.2 .5zM129 220.4v1.4M129.3 220.7l.3-.2 .2 .2-.5 .6-.2-.3zM129.7 220.5l-.1 .5-.4 .2M130.1 221.4l-1.2 .5M130.5 221h.3l-.3 .2z"/>
<path d="M130.8 220.8l-.1 .3-.2 .1M130.9 220.7l-.5 .2-.1 .6M130.9 220.7v.6M130.9 220.7v.5l-.6 .3M130.9 220.6v.1M132.3 220.4l-1.2 .5M139.6 232.8a2.31 2.31 0 0 1 4 .4M139.8 232.2a2.5 2.5 0 0 1 3.8 .6 1.7 1.7 0 0 1-2.5 1.3 1.3 1.3 0 0 1-1.3-1.9zM122.2 241.6a3.9 3.9 0 0 1 5 1.3v.4M122.2 241.4a3.9 3.9 0 0 1 5 1.1 1.41 1.41 0 0 1-.8 1.8M128.3 245.7l70.8-40.7 .8 .7-70.7 40.7-.9-.5M128.3 245.7l-1.9-1.4-.1 .3 2 1.3"/>
<path d="M128.3 245.7l.9 .7"/>
<circle cx="95.4" cy="121" r="1.99"/>
<circle cx="146.4" cy="121" r="1.99"/>
<circle cx="175.4" cy="194.4" r=".26"/>
<circle cx="65.2" cy="205.2" r=".4"/>
<circle cx="131.9" cy="219.8" r=".3"/>
</g>
<!-- layer: Visible Narrow -->
<g fill="none" stroke="#000" stroke-width=".3">
<path d="M113.7 152.8h2M117.9 154.8l-3.2-1.9-31.7 18.2M130.9 153.8l-15.6 9M132.4 156.2l-15.8 9.1M158.5 157.5l.6-.1 .8 .3M159.9 157.7l5 2.9M159.9 157.7l-1.3 1.3-.6 1.2-.2 1.2-.6-.6-.2-.7M161.4 152l1.4 .8M166.2 153.1l.7-.2a1.31 1.31 0 0 0 1.6 0l.7 .2M166.7 150.6v2.3M168.8 150.6v2.3M172.7 156.1l-5-2.9-7.8 4.5"/>
<path d="M172.7 156.1l-7.8 4.5M172.7 156.1l1.3 1.3 .6 1.1 .2 1.2M174.2 155.9l-.7-.1-.8 .3M174.8 159.7l-7.8 4.5M174.8 159.7v14.7M175.7 158.5l-.2 .7-.7 .5M104.9 168.8l-15.7 9M106.3 171.2l-15.7 9.1M110.2 166l-5 2.9M110.2 162.8l-7.8 4.5M110.6 160.2v7.6l-4.4 2.6M154 176h2"/>
<path d="M154.3 164.2l1.4 .9M154.3 168.3l1.4 .8M157.8 177v-15.6l5 2.8v14M158.6 178.2l-3.6-2.1-31.7 18.2M164.9 160.5l1.3 1.3 .6 1.2 .2 1.2M164.9 160.5l-1.3 1.3-.6 1.2-.2 1.2 1.1 .4 1.3 .1 1.8-.5M167 164.2v23.6M73.5 192.3l.7 3.7M75 193.6l.4 1.7M76.2 190l-.2 .1M76.2 189.6l-.3 .2M76.3 189.2l-.4 .2"/>
<path d="M76.4 189l-.4 .2M76.5 190.3l-.2 .2M76.7 189.2l-.2 .1M76.8 189.3l-.1 .1M76.9 190.7h.1M77 190.5l-.4 .2M77 189.5l-.2 .1M77 190l-.3 .2M77.1 189.7l-.3 .2M101.9 189.9v40.8M104.4 186.4v1.2M106.1 187.7l.7-.2 .8 .3-1.1 1"/>
<path d="M106.9 183.4l1.4 .8M112.6 190.7l1.3 1.3 .6 1.1 .2 1.2M112.6 190.7l-1.1 1-.8 1.4M113.9 183.2l.7-.1 .8 .3M114.7 194.4v5.7M114.7 194.3l-1.4 .5h-1.7M115.4 183.4l-7.8 4.4 5 2.9M115.4 183.4l4.9 2.8M116.9 183.2l-.7-.1-.8 .3M120.3 186.2l-7.7 4.5M120.3 186.2l1.4 1.3 .5 1.2 .3 1.2M121.8 186.1l-.6-.2-.9 .3"/>
<path d="M122.4 189.9l-7.7 4.5M122.4 189.9v24.7M123.3 188.7l-.2 .6-.6 .6M129.8 197.9l-4.5 2.6-2-1.1M151.1 185.7l-8.9 5.1M152.5 188.1l-7.5 4.3M158.4 199.5l1.1 .7M158.4 199.3l.2 .1M165.9 194.5h.2M166 194.6l1.2 .6M167 188.2v1.7M171.9 194.8l1.1 .4"/>
<path d="M171.9 196.7l1.1 .5M172 194.7l1 .4M174.7 195.4h.1M174.7 194.2h.1M174.9 192.5l1 .5M177.9 185.9l1.2 .5M177.9 185.7l.1 .1M64.9 204.4l-.2 .2M64.9 204.6l-.4 .2M64.9 204.9l-.3 .2M64.9 205.4l-.2 .1M65.4 205.7l-.4 .2"/>
<path d="M65.6 204.7l-.3 .1M65.6 205.8l-.3 .2M65.7 204.9l-.2 .1M65.8 205.1l-.2 .1M65.8 205.2l-.5 .4M68.3 210l-.1 .1M68.6 210.2l-.2 .1M69 209.2l-.2 .1M69 210.6h-.1M69 210.4l-.3 .2M69.2 209.9l-.4 .2M69.2 209.6l-.3 .2"/>
<path d="M71.9 211.9h-.1M72.1 211.9l-.4 .3M72.5 212.1l-.2 .1M72.6 212.3l-.1 .1M72.7 212.5l-.2 .1M74.5 213.2l-.3 .1M74.5 213.2l-.2 .1M74.7 213.4l-.2 .1M74.8 214.5l-.4 .2M74.8 213.6l-.3 .1M74.8 214.7l-.1 .1M74.9 214l-.3 .2"/>
<path d="M74.9 214.2l-.4 .2M76 213.6l-.3 .2M76.1 213.8l-.4 .2M76.1 213.9l-.3 .2M76.4 214.5l-.2 .2M76.5 213.8l-.3 .2M76.6 215l.2-.2-.2 .2M76.6 214.6l-.3 .2M76.6 213.9l-.2 .1M76.8 214.7l-.3 .2M76.8 215.4h.1M76.9 214.9l-.3 .2"/>
<path d="M76.9 215.2l-.4 .2M77.1 201.2l2.9 2.4M78.4 200.5l1.2 1.2M121 218.6l1 .7M123.3 202.7l.6 .3M123.9 203v8.9M123.9 212.4v1.5M123.9 203l1.4 .3 1.4-.3M123.9 203l.4-1.4 1-1.1 1 1.1 .4 1.4M126.7 203v8.1M126.7 211.7v.4M126.7 212.6h.1"/>
<path d="M127.9 219.7l.8 .6M128 219.5l.8 .6M130.8 200.6l-4.1 2.4M130.9 219.5h.1M131.7 217.9l.8 .6M136.2 211.8l1 .7M144.7 207.4l1.2 .7M144.7 207.1l.3 .2M151.2 208l.9 .5M151.2 209.9l.9 .5M151.3 207.9l.9 .5M154.1 208.8h.1"/>
<path d="M154.1 207.6h.1M154.6 205.9l.9 .6M127.9 221.6l.8 .6M130.9 220.7h.1"/>
</g>
<!-- layer: Visible -->
<g fill="#000">
<circle cx="121.6" cy="174.1" r=".25"/>
<circle cx="65.8" cy="205.2" r=".25"/>
<circle cx="72.8" cy="213.5" r=".25"/>
<circle cx="74.9" cy="214.2" r=".25"/>
<circle cx="99.4" cy="203" r=".25"/>
</g>
<!-- layer: Border -->
<g fill="none" stroke="#000" stroke-width=".3">
<path d="M0 .1h10v5h-5v5h-5zM15 5.1h400v286.9h-400zM20 10.1h390v276.9h-390zM65 5.1v5M115 5.1v5M120.8 5.1l4.2-5v5M165 5.1v5M215 5.1v10M230 .1v5M265 5.1v5M315 5.1v5M365 5.1v5"/>
<path d="M410 5.1v-5h10v10h-5M15 52.9h5M410 52.9h5M15 100.7h5M410 100.7h5M11.3 135.1l-3 3.6M15 130.7l-2.2 2.6M2.1 146l-2.1 2.6h2.7M5.1 148.6h4.8M6.7 140.6l-3 3.6M12.3 148.6h12.7M405 148.6h10"/>
<path d="M15 196.4h5M410 196.4h5M15 244.2h5M410 244.2h5M0 287h5v5h5v5h-10zM65 287v5M115 287v5M125 292v5M165 287v5M215 282.1v9.9M230 292v5M265 287v5"/>
<path d="M315 287v5M365 287v5M415 287h5v10h-10v-5"/>
</g>
<!-- layer: TitleBlock -->
<path d="M230 240.1h180v46.9h-180zM275.1 251.8h134.9M275.1 240.1l-.1 23.5M320 240.1v23.5M365 240.1v11.7M275 263.6h45v23.4M275 263.6v23.4M275 275.3h135M297.5 275.3l.1 11.7M365 275.3v11.7M392 275.3v11.7M410 263.6v23.4" fill="none" stroke="#000" stroke-width=".36"/>
<!-- layer: Parts Lists -->
<g fill="none" stroke="#000" stroke-width=".3">
<path d="M230.2 122.2h179.8v118.5h-179.8zM230.2 129.6h179.8M230.2 137.1h179.8M249.3 129.6v111.1M265.7 129.6v111.1M333 129.6v111.1M387.1 129.6v111.1M230.2 144.6h179.8M230.2 152.2h179.8M230.2 159.8h179.8M230.2 167.3h179.8M230.2 179.8h179.8"/>
<path d="M230.2 192.3h179.8M230.2 199.8h179.8M230.2 213.2h179.8M230.2 225.6h179.8M230.2 233.2h179.8"/>
</g>
<!-- layer: Balloons -->
<g fill="none" stroke="#000" stroke-width=".3">
<path d="M52.7 29.7l37.3 10.4M48.7 52.7l19 7.9M198.9 41.5l-51.5 21.3M200.2 72.7l-33.5 13M48.6 95l36.4 13.3M206.2 106.1l-33.5 11.3M69.5 147.6l45.1 23.9M199.9 147.6l-44.6 21.5M45.3 161.7l24.4 9.3M45.7 193.9l23.8 3.3M208.2 200.9l-5.3 3"/>
<circle cx="46.7" cy="28" r="6.3"/>
<circle cx="204.6" cy="39.1" r="6.3"/>
<circle cx="43" cy="50.3" r="6.3"/>
<circle cx="206" cy="70.5" r="6.3"/>
<circle cx="42.8" cy="92.8" r="6.3"/>
<circle cx="212.1" cy="104.1" r="6.3"/>
<circle cx="39.5" cy="159.4" r="6.3"/>
<circle cx="64" cy="144.7" r="6.3"/>
<circle cx="205.6" cy="144.9" r="6.3"/>
<circle cx="39.5" cy="193" r="6.3"/>
<circle cx="213.6" cy="197.8" r="6.3"/>
</g>
<path d="M90.2 39.5l3.2 1.5-3.5-.4zM67.9 60.1l3 1.9-3.4-.8zM144.2 64.1l3-1.9 .5 1.1zM163.4 87l3.1-1.8 .4 1.1zM85.2 107.8l3.1 1.7-3.5-.6zM169.3 118.5l3.2-1.7 .3 1.1zM69.9 170.5l3.1 1.8-3.5-.7zM114.9 171l2.8 2.1-3.3-1.1zM152.1 170.6l2.9-2 .5 1zM69.6 196.6l3.4 1.1-3.6 .1zM199.9 205.7l2.7-2.3 .6 1z" fill="#000" stroke="#000" stroke-width=".3"/>
<g font-size="7">
<text x="44.8" y="30.5">8</text>
<text x="202.7" y="41.6">6</text>
<text x="41" y="52.8">5</text>
<text x="204.1" y="72.9">9</text>
<text x="38.7" y="95.3">13</text>
<text x="208.5" y="106.6">11</text>
<text x="62" y="147.2">3</text>
<text x="203.6" y="147.4">7</text>
<text x="37.8" y="161.9">1</text>
<text x="37.6" y="195.5">2</text>
<text x="209.9" y="200.3">11</text>
<text x="327.1" y="266.5">Esguicho_FINAL_2022</text>
</g>
<g font-size="4.9">
<text x="309.7" y="127.6">Parts List</text>
<text x="234.9" y="135.1">Item</text>
<text x="253.6" y="134.6">Qty</text>
<text x="285.3" y="135.1">Part Number</text>
<text x="351.4" y="135.1">Material</text>
<text x="392.6" y="135.1">Mass</text>
<text x="238.5" y="142">1</text>
<text x="256.3" y="142">1</text>
<text x="267" y="142.1">01.Esguicho_Main_Body</text>
<text x="334.5" y="142.1">ABS Plastic</text>
<text x="388.4" y="142.1">55.629 g</text>
<text x="238.4" y="149.5">2</text>
<text x="256.3" y="149.5">1</text>
<text x="267" y="149.6">05.Esguicho_Axle</text>
<text x="334.3" y="149.7">Steel</text>
<text x="388.5" y="149.6">21.973 g</text>
<text x="238.4" y="157.1">3</text>
<text x="256.2" y="157.1">2</text>
<text x="267.1" y="157.2">2 - SUPORTE DO MOTOR</text>
<text x="334.5" y="157.2">Aluminum</text>
<text x="388.4" y="157.2">3.489 g</text>
<text x="238.4" y="164.7">5</text>
<text x="256.2" y="164.7">2</text>
<text x="267" y="164.8">03.Esguicho_Hub_and_Tire</text>
<text x="388.1" y="164.8">15.115 g</text>
<text x="238.4" y="172.2">6</text>
<text x="256.2" y="172.2">2</text>
<text x="267.2" y="172.4">A2208/17T - 1100KV -</text>
<text x="388.4" y="172.3">36.482 g</text>
<text x="266.8" y="178.3">Brushless Gear</text>
<text x="238.4" y="184.7">7</text>
<text x="256.2" y="184.7">2</text>
<text x="267" y="184.9">04.Esguicho_Motor_Shaft_Sl</text>
<text x="334.3" y="184.9">Steel</text>
<text x="388.4" y="184.8">0.224 g</text>
<text x="267" y="190.7">eeve</text>
<text x="238.4" y="197.2">8</text>
<text x="256.2" y="197.2">2</text>
<text x="266.8" y="197.3">ESC 20A EMAX</text>
<text x="334.5" y="197.3">Acetal Resin, Black</text>
<text x="388.5" y="197.3">27.06 g</text>
<text x="238.4" y="204.7">9</text>
<text x="256.2" y="204.7">2</text>
<text x="267.1" y="204.8">Turnigy nano-tech 300mAh</text>
<text x="334.5" y="204.9">ABS Plastic</text>
<text x="388.1" y="204.8">19.657 g</text>
<text x="267.1" y="210.7">2S 35~70C Lipo Pack</text>
<text x="236.9" y="218.1">10</text>
<text x="256.3" y="218.1">1</text>
<text x="267" y="218.2">06.Esguicho_Frontal_Suppor</text>
<text x="334.5" y="218.2">ABS Plastic</text>
<text x="388.1" y="218.2">11.367 g</text>
<text x="267.1" y="224.1">t</text>
<text x="237.2" y="230.5">11</text>
<text x="256.3" y="230.5">1</text>
<text x="266.8" y="230.7">UNGER_Blade</text>
<text x="334.3" y="230.7">Stainless Steel</text>
<text x="388.4" y="230.6">3.085 g</text>
<text x="236.8" y="238.1">13</text>
<text x="256.1" y="238.1">3</text>
<text x="267.2" y="238.2">VL53L0X</text>
<text x="388.4" y="238.2">0.768 g</text>
<text x="281.1" y="248.4">Project NEON</text>
<text x="325.2" y="248.2">Sumo Esguicho</text>
<text x="366.1" y="248.2">Accepted_30.10.2022</text>
<text x="276.9" y="260.1">Amanda Sampaio</text>
<text x="276.8" y="271.9">Amanda Sampaio</text>
<text x="275.7" y="283.6">30/10/2022</text>
<text x="305.6" y="283.6">1:1</text>
<text x="321.2" y="283.3">Sumo_Esguicho_ASB_00.00</text>
<text x="375.5" y="283.6">1/1</text>
<text x="393.9" y="283.6">00</text>
</g>
<g font-size="3.5">
<text x="39" y="8.8">1</text>
<text x="89" y="8.8">2</text>
<text x="139" y="8.8">3</text>
<text x="189" y="8.8">4</text>
<text x="239" y="8.8">5</text>
<text x="289" y="8.8">6</text>
<text x="339" y="8.8">7</text>
<text x="389" y="8.8">8</text>
<text x="16.3" y="30.2">A</text>
<text x="411.3" y="30.2">A</text>
<text x="16.3" y="78">B</text>
<text x="411.3" y="78">B</text>
<text x="16.2" y="125.9">C</text>
<text x="411.2" y="125.9">C</text>
<text x="16.2" y="173.7">D</text>
<text x="411.2" y="173.7">D</text>
<text x="16.3" y="221.6">E</text>
<text x="411.3" y="221.6">E</text>
<text x="16.4" y="269.4">F</text>
<text x="411.4" y="269.4">F</text>
<text x="39" y="290.8">1</text>
<text x="89" y="290.8">2</text>
<text x="139" y="290.8">3</text>
<text x="189" y="290.8">4</text>
<text x="239" y="290.8">5</text>
<text x="289" y="290.8">6</text>
<text x="339" y="290.8">7</text>
<text x="387.8" y="290.8">A3</text>
</g>
<g font-size="2.5">
<text x="276.6" y="242.9">Organization</text>
<text x="321.4" y="242.9">Project Name</text>
<text x="366.4" y="242.9">Status</text>
<text x="276.5" y="254.6">Designer</text>
<text x="321.4" y="254.6">Title</text>
<text x="276.4" y="266.3">Approved by</text>
<text x="276.4" y="278.1">Created in</text>
<text x="298.9" y="278.1">Scale</text>
<text x="321.4" y="278.1">Dwg. Number</text>
<text x="366.4" y="278.1">Sheet</text>
<text x="393.4" y="278.1">Rev.</text>
</g>
</svg>
